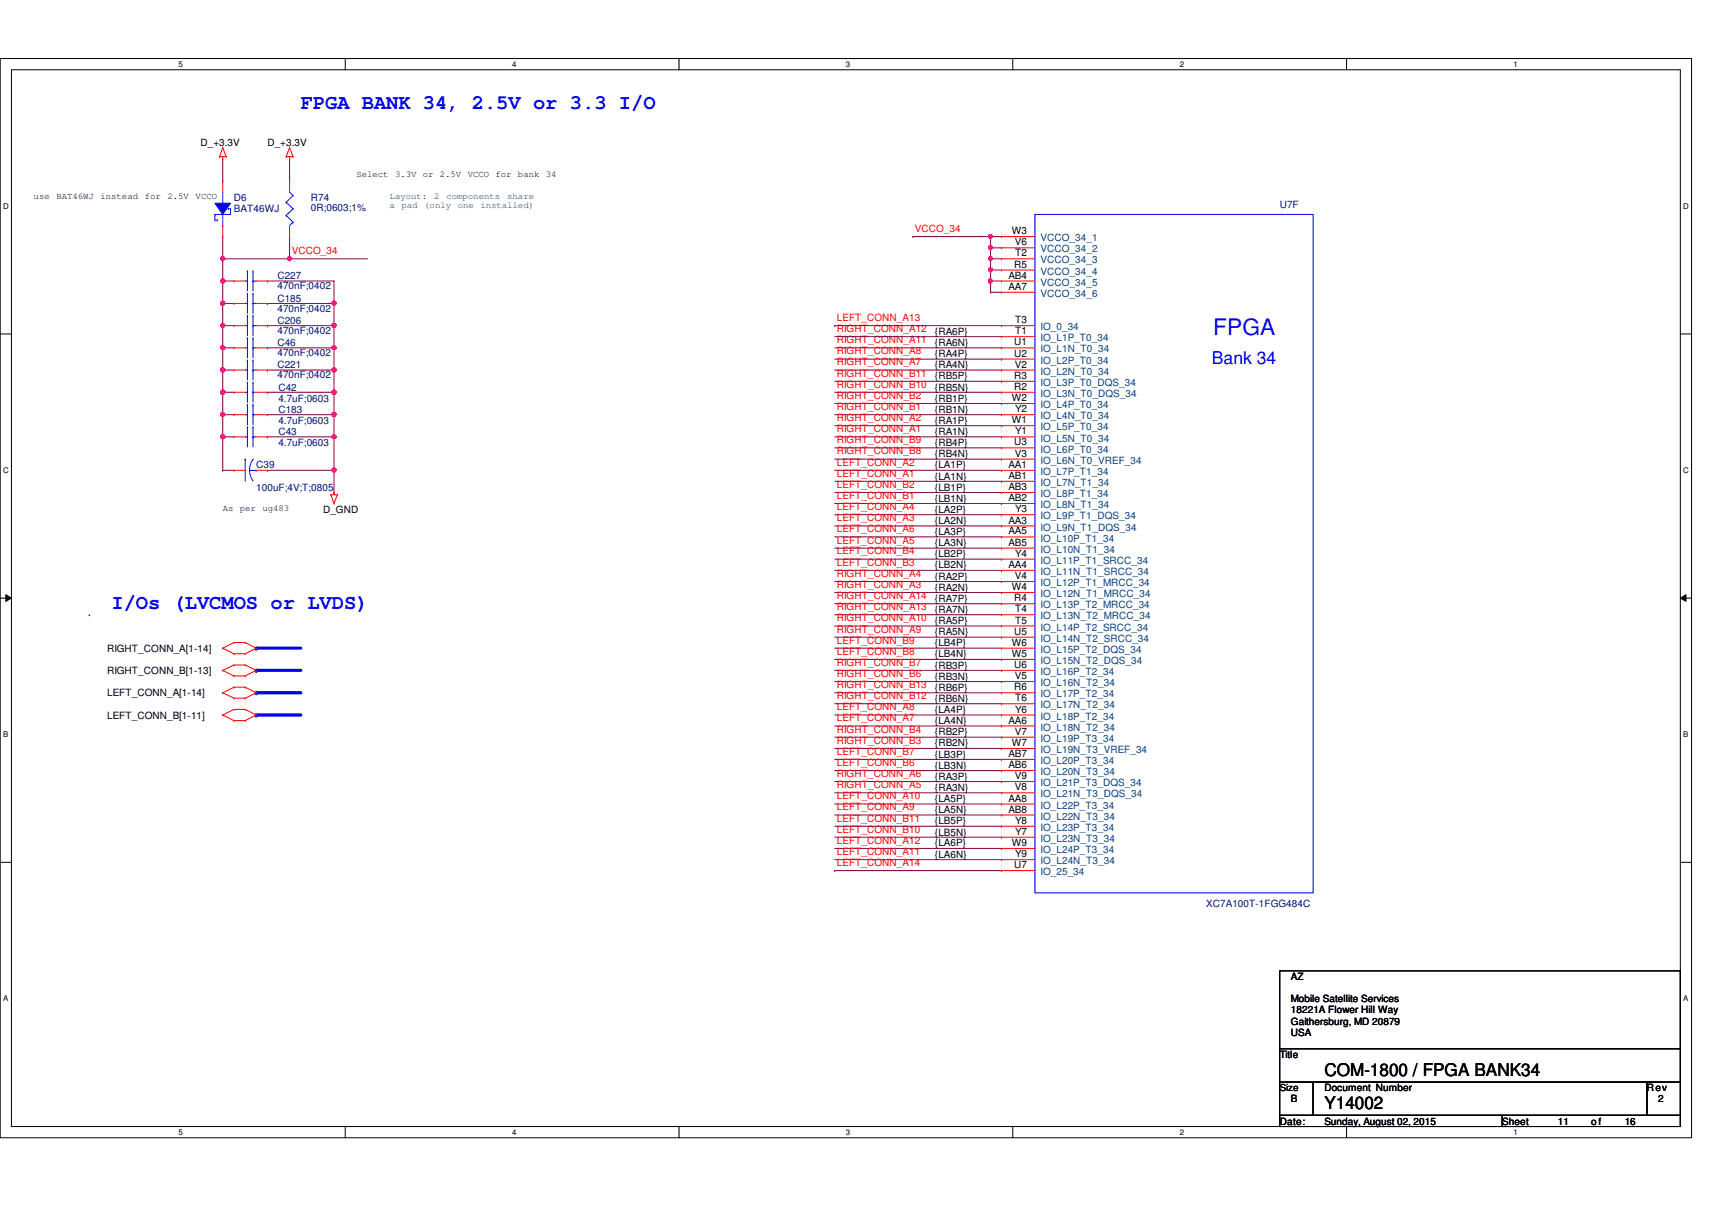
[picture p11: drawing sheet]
<svg xmlns="http://www.w3.org/2000/svg" width="297mm" height="210mm" viewBox="0 0 297 210" stroke-linecap="round" stroke-linejoin="round" font-family="sans-serif">
<path d="M0 10.2h293.5v187.2h-293.5zM2 12.1h289.5v183.4h-289.5z" fill="none" stroke="#000" stroke-width=".17"/>
<g fill="#fff">
<path d="M30.9 10.4h.8v1.5h-.8z"/>
<path d="M30.9 195.7h.8v1.5h-.8z"/>
</g>
<path d="M59.9 10.2v1.9M59.9 195.5v1.9" fill="none" stroke="#000" stroke-width=".17"/>
<g fill="#fff">
<path d="M88.9 10.4h.7v1.5h-.7z"/>
<path d="M88.9 195.7h.7v1.5h-.7z"/>
</g>
<path d="M117.8 10.2v1.9M117.8 195.5v1.9" fill="none" stroke="#000" stroke-width=".17"/>
<g fill="#fff">
<path d="M146.8 10.4h.7v1.5h-.7z"/>
<path d="M146.8 195.7h.7v1.5h-.7z"/>
</g>
<path d="M175.7 10.2v1.9M175.7 195.5v1.9" fill="none" stroke="#000" stroke-width=".17"/>
<g fill="#fff">
<path d="M204.7 10.4h.7v1.5h-.7z"/>
<path d="M204.7 195.7h.7v1.5h-.7z"/>
</g>
<path d="M233.6 10.2v1.9M233.6 195.5v1.9" fill="none" stroke="#000" stroke-width=".17"/>
<g fill="#fff">
<path d="M262.6 10.4h.8v1.5h-.8z"/>
<path d="M262.6 195.7h.8v1.5h-.8z"/>
<path d="M.5 35h1v1.5h-1z"/>
<path d="M292.1 35h.9v1.5h-.9z"/>
<path d="M.5 80.9h1v1.5h-1z"/>
<path d="M292.1 80.9h.9v1.5h-.9z"/>
</g>
<path d="M0 58h2M291.5 58h2" fill="none" stroke="#000" stroke-width=".17"/>
<g fill="#fff">
<path d="M.5 126.7h.9v1.5h-.9z"/>
<path d="M292.1 126.7h.8v1.5h-.8z"/>
</g>
<path d="M0 103.8h2M1 103.2l1 .6-1 .6zM291.5 103.8l1-.6v1.2zM291.5 103.8h2" fill="none" stroke="#000" stroke-width=".17"/>
<path d="M1 103.2l1 .6-1 .6zM291.5 103.8l1-.6v1.2z" fill="#000"/>
<g fill="#fff">
<path d="M.5 172.6h.9v1.5h-.9z"/>
<path d="M292.1 172.6h.8v1.5h-.8z"/>
</g>
<path d="M0 149.6h2M291.5 149.6h2" fill="none" stroke="#000" stroke-width=".17"/>
<path d="M38.6 56.5h.1M38.6 56.5h2M46.4 48.8h.1M46.4 56.5h.1M46.4 56.5h11.6M46.4 48.8h11.6M58 56.5h.1M58 52.7v3.8M38.6 60.4h.1M38.6 60.4h2M46.4 60.4h.1M46.4 60.4h11.6" fill="none" stroke="#800040" stroke-width=".17"/>
<circle cx="58" cy="56.5" r=".37" fill="#f0f"/>
<circle cx="58" cy="56.5" r=".37" fill="none" stroke="#f0f" stroke-width=".17"/>
<path d="M38.6 48.8h.1M38.6 48.8h2" fill="none" stroke="#800040" stroke-width=".17"/>
<circle cx="38.6" cy="48.8" r=".38" fill="#f0f"/>
<circle cx="38.6" cy="48.8" r=".38" fill="none" stroke="#f0f" stroke-width=".17"/>
<path d="M38.6 56.5v3.9M38.6 60.4h.1" fill="none" stroke="#800040" stroke-width=".17"/>
<circle cx="38.7" cy="60.3" r=".37" fill="#f0f"/>
<circle cx="38.7" cy="60.3" r=".37" fill="none" stroke="#f0f" stroke-width=".17"/>
<path d="M38.6 56.5h.1M38.6 52.7v3.8" fill="none" stroke="#800040" stroke-width=".17"/>
<circle cx="38.7" cy="56.5" r=".37" fill="#f0f"/>
<circle cx="38.7" cy="56.5" r=".37" fill="none" stroke="#f0f" stroke-width=".17"/>
<path d="M38.6 68.1h.1M38.6 64.2v3.9" fill="none" stroke="#800040" stroke-width=".17"/>
<circle cx="38.7" cy="64.2" r=".37" fill="#f0f"/>
<circle cx="38.7" cy="64.2" r=".37" fill="none" stroke="#f0f" stroke-width=".17"/>
<circle cx="38.6" cy="68.1" r=".38" fill="#f0f"/>
<circle cx="38.6" cy="68.1" r=".38" fill="none" stroke="#f0f" stroke-width=".17"/>
<path d="M38.6 44.9h.1M38.6 52.7h.1M38.6 41.1v3.8M38.6 52.7h2M46.4 52.7h.1M46.4 52.7h11.6" fill="none" stroke="#800040" stroke-width=".17"/>
<circle cx="58" cy="52.6" r=".38" fill="#f0f"/>
<circle cx="58" cy="52.6" r=".38" fill="none" stroke="#f0f" stroke-width=".17"/>
<path d="M58 68.1h.1M58 64.2v3.9" fill="none" stroke="#800040" stroke-width=".17"/>
<circle cx="58" cy="64.2" r=".37" fill="#f0f"/>
<circle cx="58" cy="64.2" r=".37" fill="none" stroke="#f0f" stroke-width=".17"/>
<circle cx="58" cy="68.1" r=".38" fill="#f0f"/>
<circle cx="58" cy="68.1" r=".38" fill="none" stroke="#f0f" stroke-width=".17"/>
<path d="M58 52.7h.1M58 48.8v3.9M58 75.8v5.8M58 81.6h.1" fill="none" stroke="#800040" stroke-width=".17"/>
<circle cx="58" cy="81.6" r=".38" fill="#f0f"/>
<circle cx="58" cy="81.6" r=".38" fill="none" stroke="#f0f" stroke-width=".17"/>
<path d="M46.4 75.8h.1M46.4 75.8h11.6" fill="none" stroke="#800040" stroke-width=".17"/>
<circle cx="58" cy="75.8" r=".37" fill="#f0f"/>
<circle cx="58" cy="75.8" r=".37" fill="none" stroke="#f0f" stroke-width=".17"/>
<path d="M38.6 75.8h.1M38.6 64.2h.1M38.6 75.8h2M38.6 64.2h2M46.4 64.2h.1M46.4 68.1h.1M46.4 64.2h11.6M46.4 68.1h11.6" fill="none" stroke="#800040" stroke-width=".17"/>
<circle cx="58" cy="68.1" r=".38" fill="#f0f"/>
<circle cx="58" cy="68.1" r=".38" fill="none" stroke="#f0f" stroke-width=".17"/>
<path d="M38.6 68.1h.1M38.6 68.1h2" fill="none" stroke="#800040" stroke-width=".17"/>
<circle cx="38.6" cy="68.1" r=".38" fill="#f0f"/>
<circle cx="38.6" cy="68.1" r=".38" fill="none" stroke="#f0f" stroke-width=".17"/>
<path d="M46.4 72h.1M46.4 72h11.6" fill="none" stroke="#800040" stroke-width=".17"/>
<circle cx="58" cy="71.9" r=".38" fill="#f0f"/>
<circle cx="58" cy="71.9" r=".38" fill="none" stroke="#f0f" stroke-width=".17"/>
<path d="M38.6 72h.1M38.6 75.8h.1M38.6 72h2M38.6 75.8v5.8M58 75.8h.1M58 72h.1M58 68.1v7.7" fill="none" stroke="#800040" stroke-width=".17"/>
<circle cx="38.7" cy="75.8" r=".37" fill="#f0f"/>
<circle cx="38.7" cy="75.8" r=".37" fill="none" stroke="#f0f" stroke-width=".17"/>
<path d="M38.6 72h.1M38.6 68.1v3.9" fill="none" stroke="#800040" stroke-width=".17"/>
<circle cx="38.6" cy="71.9" r=".38" fill="#f0f"/>
<circle cx="38.6" cy="71.9" r=".38" fill="none" stroke="#f0f" stroke-width=".17"/>
<path d="M38.6 64.2h.1M38.6 60.4v3.8M38.6 81.6h.1M38.6 81.6h2M46.4 81.6h.1M46.4 81.6h11.6" fill="none" stroke="#800040" stroke-width=".17"/>
<circle cx="38.7" cy="64.2" r=".37" fill="#f0f"/>
<circle cx="38.7" cy="64.2" r=".37" fill="none" stroke="#f0f" stroke-width=".17"/>
<path d="M58 64.2h.1M58 60.4v3.8" fill="none" stroke="#800040" stroke-width=".17"/>
<circle cx="58" cy="64.2" r=".37" fill="#f0f"/>
<circle cx="58" cy="64.2" r=".37" fill="none" stroke="#f0f" stroke-width=".17"/>
<path d="M38.6 75.8h.1M38.6 72v3.8" fill="none" stroke="#800040" stroke-width=".17"/>
<circle cx="38.7" cy="75.8" r=".37" fill="#f0f"/>
<circle cx="38.7" cy="75.8" r=".37" fill="none" stroke="#f0f" stroke-width=".17"/>
<path d="M38.6 52.7h.1M38.6 48.8v3.9M58 85.5h.1M58 81.6v3.9" fill="none" stroke="#800040" stroke-width=".17"/>
<circle cx="38.6" cy="52.6" r=".38" fill="#f0f"/>
<circle cx="38.6" cy="52.6" r=".38" fill="none" stroke="#f0f" stroke-width=".17"/>
<path d="M58 56.5v3.9M58 60.4h.1" fill="none" stroke="#800040" stroke-width=".17"/>
<circle cx="58" cy="60.3" r=".37" fill="#f0f"/>
<circle cx="58" cy="60.3" r=".37" fill="none" stroke="#f0f" stroke-width=".17"/>
<path d="M50.2 27.6h.1M50.2 27.6v3.8M38.6 44.9h.1M38.6 44.9h11.6M50.2 44.9h.1M50.2 41.1v3.8" fill="none" stroke="#800040" stroke-width=".17"/>
<circle cx="38.7" cy="44.9" r=".37" fill="#f0f"/>
<circle cx="38.7" cy="44.9" r=".37" fill="none" stroke="#f0f" stroke-width=".17"/>
<path d="M38.6 48.8h.1M38.6 44.9v3.9M50.2 44.9h.1M50.2 44.9h13.6" fill="none" stroke="#800040" stroke-width=".17"/>
<circle cx="50.2" cy="44.9" r=".37" fill="#f0f"/>
<circle cx="50.2" cy="44.9" r=".37" fill="none" stroke="#f0f" stroke-width=".17"/>
<path d="M171.9 41.1h.1M171.9 44.9h.1M171.9 41.1h1.9M171.9 44.9h1.9" fill="none" stroke="#800040" stroke-width=".17"/>
<circle cx="171.8" cy="44.9" r=".37" fill="#f0f"/>
<circle cx="171.8" cy="44.9" r=".37" fill="none" stroke="#f0f" stroke-width=".17"/>
<path d="M171.9 48.8h.1M171.9 43h.1M171.9 46.9h.1M171.9 50.7h.1M171.9 48.8h1.9M171.9 43h1.9M171.9 46.9h1.9M171.9 50.7h1.9M171.9 48.8v1.9" fill="none" stroke="#800040" stroke-width=".17"/>
<circle cx="171.8" cy="48.8" r=".38" fill="#f0f"/>
<circle cx="171.8" cy="48.8" r=".38" fill="none" stroke="#f0f" stroke-width=".17"/>
<path d="M171.9 44.9h.1M171.9 46.9h.1M171.9 44.9v3.9" fill="none" stroke="#800040" stroke-width=".17"/>
<circle cx="171.8" cy="46.8" r=".37" fill="#f0f"/>
<circle cx="171.8" cy="46.8" r=".37" fill="none" stroke="#f0f" stroke-width=".17"/>
<path d="M171.9 41.1h.1M171.9 43h.1M171.9 41.1v3.8" fill="none" stroke="#800040" stroke-width=".17"/>
<circle cx="171.8" cy="43" r=".38" fill="#f0f"/>
<circle cx="171.8" cy="43" r=".38" fill="none" stroke="#f0f" stroke-width=".17"/>
<path d="M158.4 41.1h.1M158.4 41.1h13.5" fill="none" stroke="#800040" stroke-width=".17"/>
<circle cx="171.8" cy="41" r=".37" fill="#f0f"/>
<circle cx="171.8" cy="41" r=".37" fill="none" stroke="#f0f" stroke-width=".17"/>
<g fill="none" stroke="#800040" stroke-width=".17">
<path d="M144.8 58.4h29M173.8 58.4h.1M144.8 60.4h29M144.8 62.3h29M144.8 64.2h29M144.8 66.2h29M144.8 68.1h29M144.8 70h29M144.8 72h29M144.8 73.9h29M144.8 75.8h29M144.8 77.7h29"/>
<path d="M144.8 79.7h29M173.8 60.4h.1M173.8 62.3h.1M173.8 64.2h.1M173.8 66.2h.1M173.8 68.1h.1M173.8 70h.1M173.8 72h.1M173.8 73.9h.1M173.8 75.8h.1M173.8 77.7h.1M173.8 79.7h.1"/>
<path d="M144.8 81.6h29M144.8 83.5h29M144.8 85.5h29M144.8 87.4h29M144.8 89.3h29M144.8 91.3h29M144.8 93.2h29M144.8 95.1h29M144.8 97h29M144.8 99h29M173.8 81.6h.1M173.8 83.5h.1"/>
<path d="M173.8 85.5h.1M173.8 87.4h.1M173.8 89.3h.1M173.8 91.3h.1M173.8 93.2h.1M173.8 95.1h.1M173.8 97h.1M173.8 99h.1M144.8 102.8h29M144.8 104.8h29M144.8 106.7h29M144.8 108.6h29"/>
<path d="M144.8 110.6h29M144.8 112.5h29M144.8 114.4h29M144.8 116.3h29M144.8 118.3h29M144.8 100.9h29M173.8 102.8h.1M173.8 104.8h.1M173.8 106.7h.1M173.8 108.6h.1M173.8 110.6h.1M173.8 112.5h.1"/>
<path d="M173.8 114.4h.1M173.8 116.3h.1M173.8 118.3h.1M173.8 100.9h.1M144.8 124.1h29M144.8 126h29M144.8 127.9h29M144.8 129.9h29M144.8 131.8h29M144.8 133.7h29M144.8 135.6h29M144.8 137.6h29"/>
<path d="M144.8 139.5h29M144.8 120.2h29M144.8 122.1h29M173.8 124.1h.1M173.8 126h.1M173.8 127.9h.1M173.8 129.9h.1M173.8 131.8h.1M173.8 133.7h.1M173.8 135.6h.1M173.8 137.6h.1M173.8 139.5h.1"/>
<path d="M173.8 120.2h.1M173.8 122.1h.1M144.8 145.3h29M144.8 147.2h29M144.8 149.2h29M144.8 141.4h29M144.8 143.4h29M173.8 145.3h.1M173.8 147.2h.1M173.8 149.2h.1M173.8 141.4h.1M173.8 143.4h.1"/>
</g>
<path d="M44.4 116.3h7.8" fill="none" stroke="#00f" stroke-width=".55"/>
<circle cx="44.4" cy="116.3" r=".28" fill="#00f"/>
<path d="M44.4 112.5h7.8" fill="none" stroke="#00f" stroke-width=".55"/>
<circle cx="44.4" cy="112.5" r=".28" fill="#00f"/>
<path d="M44.4 124.1h7.8" fill="none" stroke="#00f" stroke-width=".55"/>
<circle cx="44.4" cy="124.1" r=".28" fill="#00f"/>
<path d="M44.4 120.2h7.8" fill="none" stroke="#00f" stroke-width=".55"/>
<circle cx="44.4" cy="120.2" r=".28" fill="#00f"/>
<path d="M38.6 31.4h.1M38.6 27.6v3.8M144.8 56.5h.1M144.8 56.5h29M15.5 106.7h.1M144.8 151.1h.1M144.8 151.1h29" fill="none" stroke="#800040" stroke-width=".17"/>
<g fill="none" stroke="#f00" stroke-width=".17">
<path d="M38.1 27.2h.1M38.1 27.2h1.1M38.6 27.6h.1M38.6 25.6h.1M38.6 27.2v.4M38.6 25.6l-.5 1.6M38.6 25.6l.6 1.6M39.2 27.2h.1M49.7 27.2h.1M49.7 27.2h1.1M50.2 27.6h.1M50.2 25.6h.1"/>
<path d="M50.2 31.4h.1M50.2 27.2v.4M50.2 31.4v2M50.2 39.1v2M50.2 25.6l-.5 1.6M50.2 25.6l.6 1.6M50.8 27.2h.1M40.6 56.5h.1M40.6 48.8h.1M40.6 52.7h.1M40.6 56.5h1.9M40.6 48.8h1.9"/>
<path d="M40.6 52.7h1.9M44.4 56.5h2M44.4 48.8h2M44.4 52.7h2M46.4 56.5h.1M46.4 48.8h.1M46.4 52.7h.1M50.2 41.1h.1M40.6 64.2h.1M40.6 64.2h1.9M44.4 64.2h2M46.4 64.2h.1"/>
<path d="M57.4 85.9h.1M57.4 85.9h1.1M57.4 85.9l.6 1.5M58 85.5h.1M58 87.4h.1M58 85.5v.4M58.5 85.9h.1M58.5 85.9l-.5 1.5M38.6 116.3h.1M38.6 112.5h.1M38.6 116.3l2 1M38.6 112.5l2 1"/>
<path d="M40.6 117.3h.1M40.6 115.4h.1M40.6 113.5h.1M40.6 111.5h.1M40.6 119.3h.1M40.6 117.3h1.9M40.6 115.4h1.9M40.6 115.4l-2 .9M40.6 113.5h1.9M40.6 111.5h1.9M40.6 111.5l-2 1M40.6 119.3h1.9"/>
<path d="M40.6 119.3l-2 .9M42.5 117.3h.1M42.5 115.4h.1M42.5 113.5h.1M42.5 111.5h.1M42.5 119.3h.1M42.5 115.4l1.9 .9M42.5 111.5l1.9 1M42.5 119.3l1.9 .9M44.4 116.3h.1M44.4 112.5h.1M44.4 116.3l-1.9 1"/>
<path d="M44.4 112.5l-1.9 1M38.6 124.1h.1M38.6 120.2h.1M38.6 124.1l2 1M38.6 120.2l2 1M40.6 125.1h.1M40.6 123.1h.1M40.6 121.2h.1M40.6 125.1h1.9M40.6 123.1h1.9M40.6 123.1l-2 1M40.6 121.2h1.9"/>
<path d="M42.5 125.1h.1M42.5 123.1h.1M42.5 121.2h.1M42.5 123.1l1.9 1M44.4 124.1h.1M44.4 120.2h.1M44.4 124.1l-1.9 1M44.4 120.2l-1.9 1"/>
</g>
<path d="M222 168.5h69.5v13.5h-69.5zM222 182h69.5v5.8h-69.5zM222 187.8h5.8v5.7h-5.8zM222 193.5h38.6v2h-38.6zM227.8 187.8h57.9v5.7h-57.9zM260.6 193.5h30.9v2h-30.9zM285.7 187.8h5.8v5.7h-5.8z" fill="none" stroke="#000" stroke-width=".17"/>
<g fill="none" stroke="#00f" stroke-width=".17">
<path d="M37.3 37.2h.1M37.3 38.2h.1M37.3 37.2v1M38.6 35.3h.1M38.6 39.1h.1M38.6 33.4v1.9M38.6 37.2v1.9M40 36.2h.1M40 36.2v1h-2.7M49.7 35.1h.1M49.7 37.4h.1M49.7 35.1l1.1 1.1"/>
<path d="M49.7 37.4l1.1 1.2M50.2 39.1h.1M50.2 33.4l.6 .5M50.8 33.9h.1M50.8 36.2h.1M50.8 38.6h.1M50.8 33.9l-1.1 1.2M50.8 36.2l-1.1 1.2M50.8 38.6l-.6 .5M42.5 56.5h.4M42.5 48.8h.4M42.5 52.7h.4"/>
<path d="M42.9 56.5h.1M42.9 54.8h.1M42.9 48.8h.1M42.9 47h.1M42.9 52.7h.1M42.9 50.9h.1M42.9 47v3.5M42.9 50.9v3.5M42.9 54.8v3.5M43.9 54.8h.1M43.9 56.5h.1M43.9 47h.1"/>
<path d="M43.9 48.8h.1M43.9 50.9h.1M43.9 52.7h.1M43.9 47v3.5M43.9 50.9v3.5M43.9 54.8v3.5M43.9 56.5h.5M43.9 48.8h.5M43.9 52.7h.5M42.5 64.2h.4M42.9 64.2h.1M42.9 62.5h.1"/>
<path d="M42.9 62.5v3.5M43.9 62.5h.1M43.9 64.2h.1M43.9 64.2h.5M43.9 62.5v3.5"/>
</g>
<path d="M37.3 35.3h2.7l-1.4 1.9z" fill-rule="evenodd" fill="#00f"/>
<g fill="none" stroke="#00f" stroke-width=".17">
<path d="M37.3 35.3h2.7l-1.4 1.9zM37.3 38.2h.4M37.7 38.2h.1M39.6 36.2h.1M39.6 36.2h.4M179.6 37.2h48.2v117.7h-48.2zM42.9 58.6h.1M42.9 58.6v3.5M43.9 58.6h.1M43.9 58.6v3.5M42.5 79.7h.1M42.5 75.8h.4"/>
<path d="M42.5 60.4h.4M42.5 72h.4M42.5 79.7v3.8M42.5 68.1h.4M42.9 75.8h.1M42.9 74.1h.1M42.9 60.4h.1M42.9 72h.1M42.9 70.2h.1M42.9 68.1h.1M42.9 66.3h.1M42.9 66.3v3.5"/>
<path d="M42.9 70.2v3.5M42.9 74.1v3.5M43.9 74.1h.1M43.9 75.8h.1M43.9 60.4h.1M43.9 70.2h.1M43.9 72h.1M43.9 66.3h.1M43.9 68.1h.1M43.9 75.8h.5M43.9 66.3v3.5M43.9 70.2v3.5"/>
<path d="M43.9 74.1v3.5M43.9 60.4h.5M43.9 72h.5M43.9 68.1h.5M43.9 79.7a3.2 3.2 0 0 0 0 3.7M43.3 81.6h1.1M44.4 81.6h.1"/>
</g>
<g fill="none" stroke="#f00" stroke-width=".17">
<path d="M38.6 31.4h.1M38.6 31.4v2M38.6 39.1v2M38.6 41.1h.1M173.8 41.1h.1M173.8 43h.1M173.8 44.9h.1M173.8 46.9h.1M173.8 48.8h.1M173.8 50.7h.1M173.8 56.5h.1M173.8 58.4h.1"/>
<path d="M173.8 41.1h5.8M173.8 43h5.8M173.8 44.9h5.8M173.8 46.9h5.8M173.8 48.8h5.8M173.8 50.7h5.8M173.8 56.5h5.8M173.8 58.4h5.8M40.6 75.8h.1M40.6 60.4h.1M40.6 72h.1M40.6 68.1h.1"/>
<path d="M40.6 75.8h1.9M40.6 60.4h1.9M40.6 68.1h1.9M40.6 72h1.9M44.4 75.8h2M44.4 60.4h2M44.4 68.1h2M44.4 72h2M46.4 75.8h.1M46.4 60.4h.1M46.4 72h.1M46.4 68.1h.1"/>
<path d="M173.8 60.4h.1M173.8 62.3h.1M173.8 64.2h.1M173.8 66.2h.1M173.8 68.1h.1M173.8 70h.1M173.8 72h.1M173.8 73.9h.1M173.8 75.8h.1M173.8 77.7h.1M173.8 79.7h.1M173.8 75.8h5.8"/>
<path d="M173.8 60.4h5.8M173.8 62.3h5.8M173.8 64.2h5.8M173.8 66.2h5.8M173.8 68.1h5.8M173.8 70h5.8M173.8 72h5.8M173.8 73.9h5.8M173.8 77.7h5.8M173.8 79.7h5.8M40.6 81.6h.1M40.6 81.6h1.9"/>
<path d="M44.4 81.6h2M46.4 81.6h.1M173.8 81.6h.1M173.8 83.5h.1M173.8 85.5h.1M173.8 87.4h.1M173.8 89.3h.1M173.8 91.3h.1M173.8 93.2h.1M173.8 95.1h.1M173.8 97h.1M173.8 99h.1"/>
<path d="M173.8 81.6h5.8M173.8 83.5h5.8M173.8 85.5h5.8M173.8 87.4h5.8M173.8 89.3h5.8M173.8 91.3h5.8M173.8 93.2h5.8M173.8 95.1h5.8M173.8 97h5.8M173.8 99h5.8M173.8 100.9h.1M173.8 102.8h.1"/>
<path d="M173.8 104.8h.1M173.8 106.7h.1M173.8 108.6h.1M173.8 110.6h.1M173.8 112.5h.1M173.8 114.4h.1M173.8 116.3h.1M173.8 118.3h.1M173.8 100.9h5.8M173.8 102.8h5.8M173.8 104.8h5.8M173.8 106.7h5.8"/>
<path d="M173.8 108.6h5.8M173.8 110.6h5.8M173.8 112.5h5.8M173.8 114.4h5.8M173.8 116.3h5.8M173.8 118.3h5.8M173.8 120.2h.1M173.8 122.1h.1M173.8 124.1h.1M173.8 126h.1M173.8 127.9h.1M173.8 129.9h.1"/>
<path d="M173.8 131.8h.1M173.8 133.7h.1M173.8 135.6h.1M173.8 137.6h.1M173.8 139.5h.1M173.8 120.2h5.8M173.8 122.1h5.8M173.8 124.1h5.8M173.8 126h5.8M173.8 127.9h5.8M173.8 129.9h5.8M173.8 131.8h5.8"/>
<path d="M173.8 133.7h5.8M173.8 135.6h5.8M173.8 137.6h5.8M173.8 139.5h5.8M173.8 141.4h.1M173.8 143.4h.1M173.8 145.3h.1M173.8 147.2h.1M173.8 149.2h.1M173.8 151.1h.1M173.8 141.4h5.8M173.8 143.4h5.8"/>
<path d="M173.8 145.3h5.8M173.8 147.2h5.8M173.8 149.2h5.8M173.8 151.1h5.8"/>
</g>
<circle cx="58" cy="56.5" r=".37" fill="#f0f"/>
<circle cx="58" cy="56.5" r=".37" fill="none" stroke="#f0f" stroke-width=".17"/>
<circle cx="38.6" cy="48.8" r=".38" fill="#f0f"/>
<circle cx="38.6" cy="48.8" r=".38" fill="none" stroke="#f0f" stroke-width=".17"/>
<circle cx="38.7" cy="60.3" r=".37" fill="#f0f"/>
<circle cx="38.7" cy="60.3" r=".37" fill="none" stroke="#f0f" stroke-width=".17"/>
<circle cx="38.7" cy="56.5" r=".37" fill="#f0f"/>
<circle cx="38.7" cy="56.5" r=".37" fill="none" stroke="#f0f" stroke-width=".17"/>
<circle cx="38.7" cy="64.2" r=".37" fill="#f0f"/>
<circle cx="38.7" cy="64.2" r=".37" fill="none" stroke="#f0f" stroke-width=".17"/>
<circle cx="38.6" cy="68.1" r=".38" fill="#f0f"/>
<circle cx="38.6" cy="68.1" r=".38" fill="none" stroke="#f0f" stroke-width=".17"/>
<circle cx="58" cy="52.6" r=".38" fill="#f0f"/>
<circle cx="58" cy="52.6" r=".38" fill="none" stroke="#f0f" stroke-width=".17"/>
<circle cx="58" cy="64.2" r=".37" fill="#f0f"/>
<circle cx="58" cy="64.2" r=".37" fill="none" stroke="#f0f" stroke-width=".17"/>
<circle cx="58" cy="68.1" r=".38" fill="#f0f"/>
<circle cx="58" cy="68.1" r=".38" fill="none" stroke="#f0f" stroke-width=".17"/>
<circle cx="58" cy="81.6" r=".38" fill="#f0f"/>
<circle cx="58" cy="81.6" r=".38" fill="none" stroke="#f0f" stroke-width=".17"/>
<circle cx="58" cy="75.8" r=".37" fill="#f0f"/>
<circle cx="58" cy="75.8" r=".37" fill="none" stroke="#f0f" stroke-width=".17"/>
<circle cx="58" cy="68.1" r=".38" fill="#f0f"/>
<circle cx="58" cy="68.1" r=".38" fill="none" stroke="#f0f" stroke-width=".17"/>
<circle cx="38.6" cy="68.1" r=".38" fill="#f0f"/>
<circle cx="38.6" cy="68.1" r=".38" fill="none" stroke="#f0f" stroke-width=".17"/>
<circle cx="58" cy="71.9" r=".38" fill="#f0f"/>
<circle cx="58" cy="71.9" r=".38" fill="none" stroke="#f0f" stroke-width=".17"/>
<circle cx="38.7" cy="75.8" r=".37" fill="#f0f"/>
<circle cx="38.7" cy="75.8" r=".37" fill="none" stroke="#f0f" stroke-width=".17"/>
<circle cx="38.6" cy="71.9" r=".38" fill="#f0f"/>
<circle cx="38.6" cy="71.9" r=".38" fill="none" stroke="#f0f" stroke-width=".17"/>
<circle cx="38.7" cy="64.2" r=".37" fill="#f0f"/>
<circle cx="38.7" cy="64.2" r=".37" fill="none" stroke="#f0f" stroke-width=".17"/>
<circle cx="58" cy="64.2" r=".37" fill="#f0f"/>
<circle cx="58" cy="64.2" r=".37" fill="none" stroke="#f0f" stroke-width=".17"/>
<circle cx="38.7" cy="75.8" r=".37" fill="#f0f"/>
<circle cx="38.7" cy="75.8" r=".37" fill="none" stroke="#f0f" stroke-width=".17"/>
<circle cx="38.6" cy="52.6" r=".38" fill="#f0f"/>
<circle cx="38.6" cy="52.6" r=".38" fill="none" stroke="#f0f" stroke-width=".17"/>
<circle cx="58" cy="60.3" r=".37" fill="#f0f"/>
<circle cx="58" cy="60.3" r=".37" fill="none" stroke="#f0f" stroke-width=".17"/>
<circle cx="38.7" cy="44.9" r=".37" fill="#f0f"/>
<circle cx="38.7" cy="44.9" r=".37" fill="none" stroke="#f0f" stroke-width=".17"/>
<circle cx="50.2" cy="44.9" r=".37" fill="#f0f"/>
<circle cx="50.2" cy="44.9" r=".37" fill="none" stroke="#f0f" stroke-width=".17"/>
<circle cx="171.8" cy="44.9" r=".37" fill="#f0f"/>
<circle cx="171.8" cy="44.9" r=".37" fill="none" stroke="#f0f" stroke-width=".17"/>
<circle cx="171.8" cy="48.8" r=".38" fill="#f0f"/>
<circle cx="171.8" cy="48.8" r=".38" fill="none" stroke="#f0f" stroke-width=".17"/>
<circle cx="171.8" cy="46.8" r=".37" fill="#f0f"/>
<circle cx="171.8" cy="46.8" r=".37" fill="none" stroke="#f0f" stroke-width=".17"/>
<circle cx="171.8" cy="43" r=".38" fill="#f0f"/>
<circle cx="171.8" cy="43" r=".38" fill="none" stroke="#f0f" stroke-width=".17"/>
<circle cx="171.8" cy="41" r=".37" fill="#f0f"/>
<circle cx="171.8" cy="41" r=".37" fill="none" stroke="#f0f" stroke-width=".17"/>
<text font-size="3.9" fill="#00f" x="210.5" y="58.1">FPGA</text>
<g font-size="3.6" fill="#00f">
<text x="52.2" y="18.9">FPGA BANK 34, 2.5V or 3.3 I/O</text>
<text x="19.3" y="105.7">I/Os (LVCMOS or LVDS)</text>
</g>
<text font-size="3" fill="#00f" x="210.3" y="63.1">Bank 34</text>
<g font-size="3">
<text x="229.8" y="186.6">COM-1800 / FPGA BANK34</text>
<text x="229.8" y="192.4">Y14002</text>
</g>
<g font-size="1.7">
<text x="34.8" y="25.3">D_+3.3V</text>
<text x="46.4" y="25.3">D_+3.3V</text>
<text x="175.6" y="40.6">W3</text>
<text x="176" y="46.4">R5</text>
<text x="176.1" y="42.6">V6</text>
<text x="176.1" y="44.5">T2</text>
<text x="175" y="48.3">AB4</text>
<text x="175" y="50.3">AA7</text>
<text x="162.2" y="58.1">{RA6P}</text>
<text x="176" y="59.9">U1</text>
<text x="176.1" y="56.1">T3</text>
<text x="176.1" y="58">T1</text>
<text x="162.2" y="60">{RA6N}</text>
<text x="162.2" y="62">{RA4P}</text>
<text x="162.2" y="63.9">{RA4N}</text>
<text x="162.2" y="65.8">{RB5P}</text>
<text x="176" y="61.9">U2</text>
<text x="176" y="65.7">R3</text>
<text x="176.1" y="63.8">V2</text>
<text x="162.2" y="67.8">{RB5N}</text>
<text x="162.2" y="69.7">{RB1P}</text>
<text x="162.2" y="71.6">{RB1N}</text>
<text x="175.6" y="69.6">W2</text>
<text x="176" y="67.6">R2</text>
<text x="176.1" y="71.5">Y2</text>
<text x="162.2" y="73.6">{RA1P}</text>
<text x="162.2" y="75.5">{RA1N}</text>
<text x="162.2" y="77.4">{RB4P}</text>
<text x="175.6" y="73.4">W1</text>
<text x="176" y="77.3">U3</text>
<text x="176.1" y="75.4">Y1</text>
<text x="162.2" y="81.3">{LA1P}</text>
<text x="162.2" y="83.2">{LA1N}</text>
<text x="162.2" y="79.3">{RB4N}</text>
<text x="175" y="81.2">AA1</text>
<text x="175" y="83.1">AB1</text>
<text x="176.1" y="79.2">V3</text>
<text x="56" y="89">D_GND</text>
<text x="162.2" y="85.1">{LB1P}</text>
<text x="162.2" y="87.1">{LB1N}</text>
<text x="162.2" y="89">{LA2P}</text>
<text x="175" y="85">AB3</text>
<text x="175" y="87">AB2</text>
<text x="176.1" y="88.9">Y3</text>
<text x="162.2" y="90.9">{LA2N}</text>
<text x="162.2" y="92.9">{LA3P}</text>
<text x="162.2" y="94.8">{LA3N}</text>
<text x="175" y="90.8">AA3</text>
<text x="175" y="92.8">AA5</text>
<text x="175" y="94.7">AB5</text>
<text x="162.2" y="96.7">{LB2P}</text>
<text x="162.2" y="98.6">{LB2N}</text>
<text x="162.2" y="100.6">{RA2P}</text>
<text x="175" y="98.6">AA4</text>
<text x="176.1" y="100.5">V4</text>
<text x="176.1" y="96.6">Y4</text>
<text x="162.2" y="102.5">{RA2N}</text>
<text x="162.2" y="104.4">{RA7P}</text>
<text x="162.2" y="106.4">{RA7N}</text>
<text x="175.6" y="102.4">W4</text>
<text x="176" y="104.4">R4</text>
<text x="176.1" y="106.3">T4</text>
<text x="18.6" y="113.1">RIGHT_CONN_A[1-14]</text>
<text x="162.2" y="108.3">{RA5P}</text>
<text x="162.2" y="110.2">{RA5N}</text>
<text x="162.2" y="112.2">{LB4P}</text>
<text x="175.6" y="112.1">W6</text>
<text x="176" y="110.2">U5</text>
<text x="176.1" y="108.2">T5</text>
<text x="18.6" y="117">RIGHT_CONN_B[1-13]</text>
<text x="162.2" y="114.1">{LB4N}</text>
<text x="162.2" y="116">{RB3P}</text>
<text x="162.2" y="117.9">{RB3N}</text>
<text x="162.2" y="119.9">{RB6P}</text>
<text x="175.6" y="114">W5</text>
<text x="176" y="115.9">U6</text>
<text x="176" y="119.8">R6</text>
<text x="176.1" y="117.9">V5</text>
<text x="18.6" y="124.7">LEFT_CONN_B[1-11]</text>
<text x="18.6" y="120.9">LEFT_CONN_A[1-14]</text>
<text x="162.2" y="123.7">{LA4P}</text>
<text x="162.2" y="125.7">{LA4N}</text>
<text x="162.2" y="121.8">{RB6N}</text>
<text x="175" y="125.6">AA6</text>
<text x="176.1" y="121.7">T6</text>
<text x="176.1" y="123.7">Y6</text>
<text x="162.2" y="127.6">{RB2P}</text>
<text x="162.2" y="129.5">{RB2N}</text>
<text x="162.2" y="131.5">{LB3P}</text>
<text x="175" y="131.4">AB7</text>
<text x="175.6" y="129.5">W7</text>
<text x="176.1" y="127.5">V7</text>
<text x="162.2" y="133.4">{LB3N}</text>
<text x="162.2" y="135.3">{RA3P}</text>
<text x="162.2" y="137.2">{RA3N}</text>
<text x="175" y="133.3">AB6</text>
<text x="176.1" y="135.2">V9</text>
<text x="176.1" y="137.2">V8</text>
<text x="162.2" y="139.2">{LA5P}</text>
<text x="162.2" y="141.1">{LA5N}</text>
<text x="162.2" y="143">{LB5P}</text>
<text x="175" y="139.1">AA8</text>
<text x="175" y="141">AB8</text>
<text x="176.1" y="143">Y8</text>
<text x="162.2" y="145">{LB5N}</text>
<text x="162.2" y="146.9">{LA6P}</text>
<text x="162.2" y="148.8">{LA6N}</text>
<text x="175.6" y="146.8">W9</text>
<text x="176.1" y="144.9">Y7</text>
<text x="176.1" y="148.8">Y9</text>
<text x="176" y="150.7">U7</text>
<text x="224" y="170.1">AZ</text>
<text x="224" y="173.9">Mobile Satellite Services</text>
<text x="224" y="175.9">18221A Flower Hill Way</text>
<text x="224" y="177.8">Gaithersburg, MD 20879</text>
<text x="224" y="179.7">USA</text>
<text x="222" y="183.6">Title</text>
<text x="222" y="189.3">Size</text>
<text x="224" y="191.3">B</text>
<text x="229.8" y="189.4">Document Number</text>
<text x="285.7" y="189.4">Rev</text>
<text x="287.7" y="191.3">2</text>
<text x="222" y="195.2">Date:</text>
<text x="229.8" y="195.2">Sunday, August 02, 2015</text>
<text x="260.6" y="195.2">Sheet</text>
<text x="270.3" y="195.2">11</text>
<text x="276.1" y="195.2">of</text>
<text x="281.9" y="195.2">16</text>
</g>
<g font-size="1.7" fill="#000080">
<text x="40.6" y="35">D6</text>
<text x="53.9" y="35">R74</text>
<text x="40.6" y="36.9">BAT46WJ</text>
<text x="53.9" y="36.7">0R;0603;1%</text>
<text x="222" y="36.1">U7F</text>
<text x="48.1" y="48.5">C227</text>
<text x="48.1" y="50.2">470nF;0402</text>
<text x="48.1" y="52.3">C185</text>
<text x="48.1" y="56.2">C206</text>
<text x="48.1" y="57.9">470nF;0402</text>
<text x="48.1" y="54.1">470nF;0402</text>
<text x="48.1" y="63.9">C221</text>
<text x="48.1" y="65.7">470nF;0402</text>
<text x="48.1" y="60">C46</text>
<text x="48.1" y="61.8">470nF;0402</text>
<text x="48.3" y="71.6">C183</text>
<text x="48.3" y="67.8">C42</text>
<text x="48.3" y="69.7">4.7uF;0603</text>
<text x="48.3" y="75.5">C43</text>
<text x="48.3" y="77.4">4.7uF;0603</text>
<text x="48.3" y="73.6">4.7uF;0603</text>
<text x="44.4" y="81.3">C39</text>
<text x="44.4" y="85.1">100uF;4V;T;0805</text>
<text x="209.3" y="157.4">XC7A100T-1FGG484C</text>
</g>
<g font-size="1.7" fill="#f00">
<text x="158.7" y="40.3">VCCO_34</text>
<text x="50.6" y="44.1">VCCO_34</text>
<text x="145.2" y="59.6">RIGHT_CONN_A11</text>
<text x="145.2" y="57.6">RIGHT_CONN_A12</text>
<text x="145.2" y="55.7">LEFT_CONN_A13</text>
<text x="145.2" y="61.5">RIGHT_CONN_A8</text>
<text x="145.2" y="63.4">RIGHT_CONN_A7</text>
<text x="145.2" y="65.4">RIGHT_CONN_B11</text>
<text x="145.2" y="67.3">RIGHT_CONN_B10</text>
<text x="145.2" y="69.2">RIGHT_CONN_B2</text>
<text x="145.2" y="71.2">RIGHT_CONN_B1</text>
<text x="145.2" y="73.1">RIGHT_CONN_A2</text>
<text x="145.2" y="75">RIGHT_CONN_A1</text>
<text x="145.2" y="76.9">RIGHT_CONN_B9</text>
<text x="145.2" y="80.8">LEFT_CONN_A2</text>
<text x="145.2" y="82.7">LEFT_CONN_A1</text>
<text x="145.2" y="78.9">RIGHT_CONN_B8</text>
<text x="145.2" y="84.7">LEFT_CONN_B2</text>
<text x="145.2" y="86.6">LEFT_CONN_B1</text>
<text x="145.2" y="88.5">LEFT_CONN_A4</text>
<text x="145.2" y="90.5">LEFT_CONN_A3</text>
<text x="145.2" y="92.4">LEFT_CONN_A6</text>
<text x="145.2" y="94.3">LEFT_CONN_A5</text>
<text x="145.2" y="96.2">LEFT_CONN_B4</text>
<text x="145.2" y="98.2">LEFT_CONN_B3</text>
<text x="145.2" y="100.1">RIGHT_CONN_A4</text>
<text x="145.2" y="102">RIGHT_CONN_A3</text>
<text x="145.2" y="104">RIGHT_CONN_A14</text>
<text x="145.2" y="105.9">RIGHT_CONN_A13</text>
<text x="145.2" y="107.8">RIGHT_CONN_A10</text>
<text x="145.2" y="109.8">RIGHT_CONN_A9</text>
<text x="145.2" y="111.7">LEFT_CONN_B9</text>
<text x="145.2" y="113.6">LEFT_CONN_B8</text>
<text x="145.2" y="115.5">RIGHT_CONN_B7</text>
<text x="145.2" y="117.5">RIGHT_CONN_B6</text>
<text x="145.2" y="119.4">RIGHT_CONN_B13</text>
<text x="145.2" y="123.3">LEFT_CONN_A8</text>
<text x="145.2" y="125.2">LEFT_CONN_A7</text>
<text x="145.2" y="121.3">RIGHT_CONN_B12</text>
<text x="145.2" y="127.1">RIGHT_CONN_B4</text>
<text x="145.2" y="129.1">RIGHT_CONN_B3</text>
<text x="145.2" y="131">LEFT_CONN_B7</text>
<text x="145.2" y="132.9">LEFT_CONN_B6</text>
<text x="145.2" y="134.8">RIGHT_CONN_A6</text>
<text x="145.2" y="136.8">RIGHT_CONN_A5</text>
<text x="145.2" y="138.7">LEFT_CONN_A10</text>
<text x="145.2" y="140.6">LEFT_CONN_A9</text>
<text x="145.2" y="142.6">LEFT_CONN_B11</text>
<text x="145.2" y="144.5">LEFT_CONN_B10</text>
<text x="145.2" y="146.4">LEFT_CONN_A12</text>
<text x="145.2" y="148.4">LEFT_CONN_A11</text>
<text x="145.2" y="150.3">LEFT_CONN_A14</text>
</g>
<g font-size="1.7" fill="#004080">
<text x="180.5" y="41.9">VCCO_34_1</text>
<text x="180.5" y="43.8">VCCO_34_2</text>
<text x="180.5" y="45.7">VCCO_34_3</text>
<text x="180.5" y="47.7">VCCO_34_4</text>
<text x="180.5" y="49.6">VCCO_34_5</text>
<text x="180.5" y="51.5">VCCO_34_6</text>
<text x="180.5" y="57.3">IO_0_34</text>
<text x="180.5" y="59.2">IO_L1P_T0_34</text>
<text x="180.5" y="61.2">IO_L1N_T0_34</text>
<text x="180.5" y="63.1">IO_L2P_T0_34</text>
<text x="180.5" y="65">IO_L2N_T0_34</text>
<text x="180.5" y="67">IO_L3P_T0_DQS_34</text>
<text x="180.5" y="68.9">IO_L3N_T0_DQS_34</text>
<text x="180.5" y="70.8">IO_L4P_T0_34</text>
<text x="180.5" y="72.8">IO_L4N_T0_34</text>
<text x="180.5" y="74.7">IO_L5P_T0_34</text>
<text x="180.5" y="76.6">IO_L5N_T0_34</text>
<text x="180.5" y="78.5">IO_L6P_T0_34</text>
<text x="180.5" y="80.5">IO_L6N_T0_VREF_34</text>
<text x="180.5" y="82.4">IO_L7P_T1_34</text>
<text x="180.5" y="84.3">IO_L7N_T1_34</text>
<text x="180.5" y="86.3">IO_L8P_T1_34</text>
<text x="180.5" y="88.2">IO_L8N_T1_34</text>
<text x="180.5" y="90.1">IO_L9P_T1_DQS_34</text>
<text x="180.5" y="92.1">IO_L9N_T1_DQS_34</text>
<text x="180.5" y="94">IO_L10P_T1_34</text>
<text x="180.5" y="95.9">IO_L10N_T1_34</text>
<text x="180.5" y="97.8">IO_L11P_T1_SRCC_34</text>
<text x="180.5" y="99.8">IO_L11N_T1_SRCC_34</text>
<text x="180.5" y="101.7">IO_L12P_T1_MRCC_34</text>
<text x="180.5" y="103.6">IO_L12N_T1_MRCC_34</text>
<text x="180.5" y="105.6">IO_L13P_T2_MRCC_34</text>
<text x="180.5" y="107.5">IO_L13N_T2_MRCC_34</text>
<text x="180.5" y="109.4">IO_L14P_T2_SRCC_34</text>
<text x="180.5" y="111.4">IO_L14N_T2_SRCC_34</text>
<text x="180.5" y="113.3">IO_L15P_T2_DQS_34</text>
<text x="180.5" y="115.2">IO_L15N_T2_DQS_34</text>
<text x="180.5" y="117.1">IO_L16P_T2_34</text>
<text x="180.5" y="119.1">IO_L16N_T2_34</text>
<text x="180.5" y="121">IO_L17P_T2_34</text>
<text x="180.5" y="122.9">IO_L17N_T2_34</text>
<text x="180.5" y="124.9">IO_L18P_T2_34</text>
<text x="180.5" y="126.8">IO_L18N_T2_34</text>
<text x="180.5" y="128.7">IO_L19P_T3_34</text>
<text x="180.5" y="130.7">IO_L19N_T3_VREF_34</text>
<text x="180.5" y="132.6">IO_L20P_T3_34</text>
<text x="180.5" y="134.5">IO_L20N_T3_34</text>
<text x="180.5" y="136.4">IO_L21P_T3_DQS_34</text>
<text x="180.5" y="138.4">IO_L21N_T3_DQS_34</text>
<text x="180.5" y="140.3">IO_L22P_T3_34</text>
<text x="180.5" y="142.2">IO_L22N_T3_34</text>
<text x="180.5" y="144.2">IO_L23P_T3_34</text>
<text x="180.5" y="146.1">IO_L23N_T3_34</text>
<text x="180.5" y="148">IO_L24P_T3_34</text>
<text x="180.5" y="150">IO_L24N_T3_34</text>
<text x="180.5" y="151.9">IO_25_34</text>
</g>
<g font-size="1.6">
<text x="5.8" y="34.6">use</text>
<text x="9.8" y="34.6">BAT46WJ</text>
<text x="17.4" y="34.6">instead</text>
<text x="25.1" y="34.6">for</text>
<text x="29" y="34.6">2.5V</text>
<text x="33.9" y="34.6">VCCO</text>
<text x="61.8" y="30.7">Select 3.3V or 2.5V VCCO for bank 34</text>
<text x="38.6" y="88.6">As per</text>
<text x="45.5" y="88.6">ug483</text>
</g>
<g font-size="1.6" fill="#008000">
<text x="67.6" y="34.6">Layout:</text>
<text x="75.3" y="34.6">2</text>
<text x="77.5" y="34.6">components</text>
<text x="88" y="34.6">share</text>
<text x="67.6" y="36.2">a</text>
<text x="69.7" y="36.2">pad</text>
<text x="73.6" y="36.2">(only</text>
<text x="79.4" y="36.2">one</text>
<text x="83.4" y="36.2">installed)</text>
</g>
<g font-size="1.4">
<text x="30.9" y="11.6">5</text>
<text x="88.9" y="11.6">4</text>
<text x="146.8" y="11.6">3</text>
<text x="204.7" y="11.6">2</text>
<text x="262.6" y="11.6">1</text>
<text x=".5" y="36.2">D</text>
<text x="292.1" y="36.2">D</text>
<text x=".5" y="82.1">C</text>
<text x="292.1" y="82.1">C</text>
<text x=".5" y="127.9">B</text>
<text x="292.1" y="127.9">B</text>
<text x=".5" y="173.8">A</text>
<text x="292.1" y="173.8">A</text>
<text x="30.9" y="196.9">5</text>
<text x="88.9" y="196.9">4</text>
<text x="146.8" y="196.9">3</text>
<text x="204.7" y="196.9">2</text>
<text x="262.6" y="196.9">1</text>
</g>
</svg>
